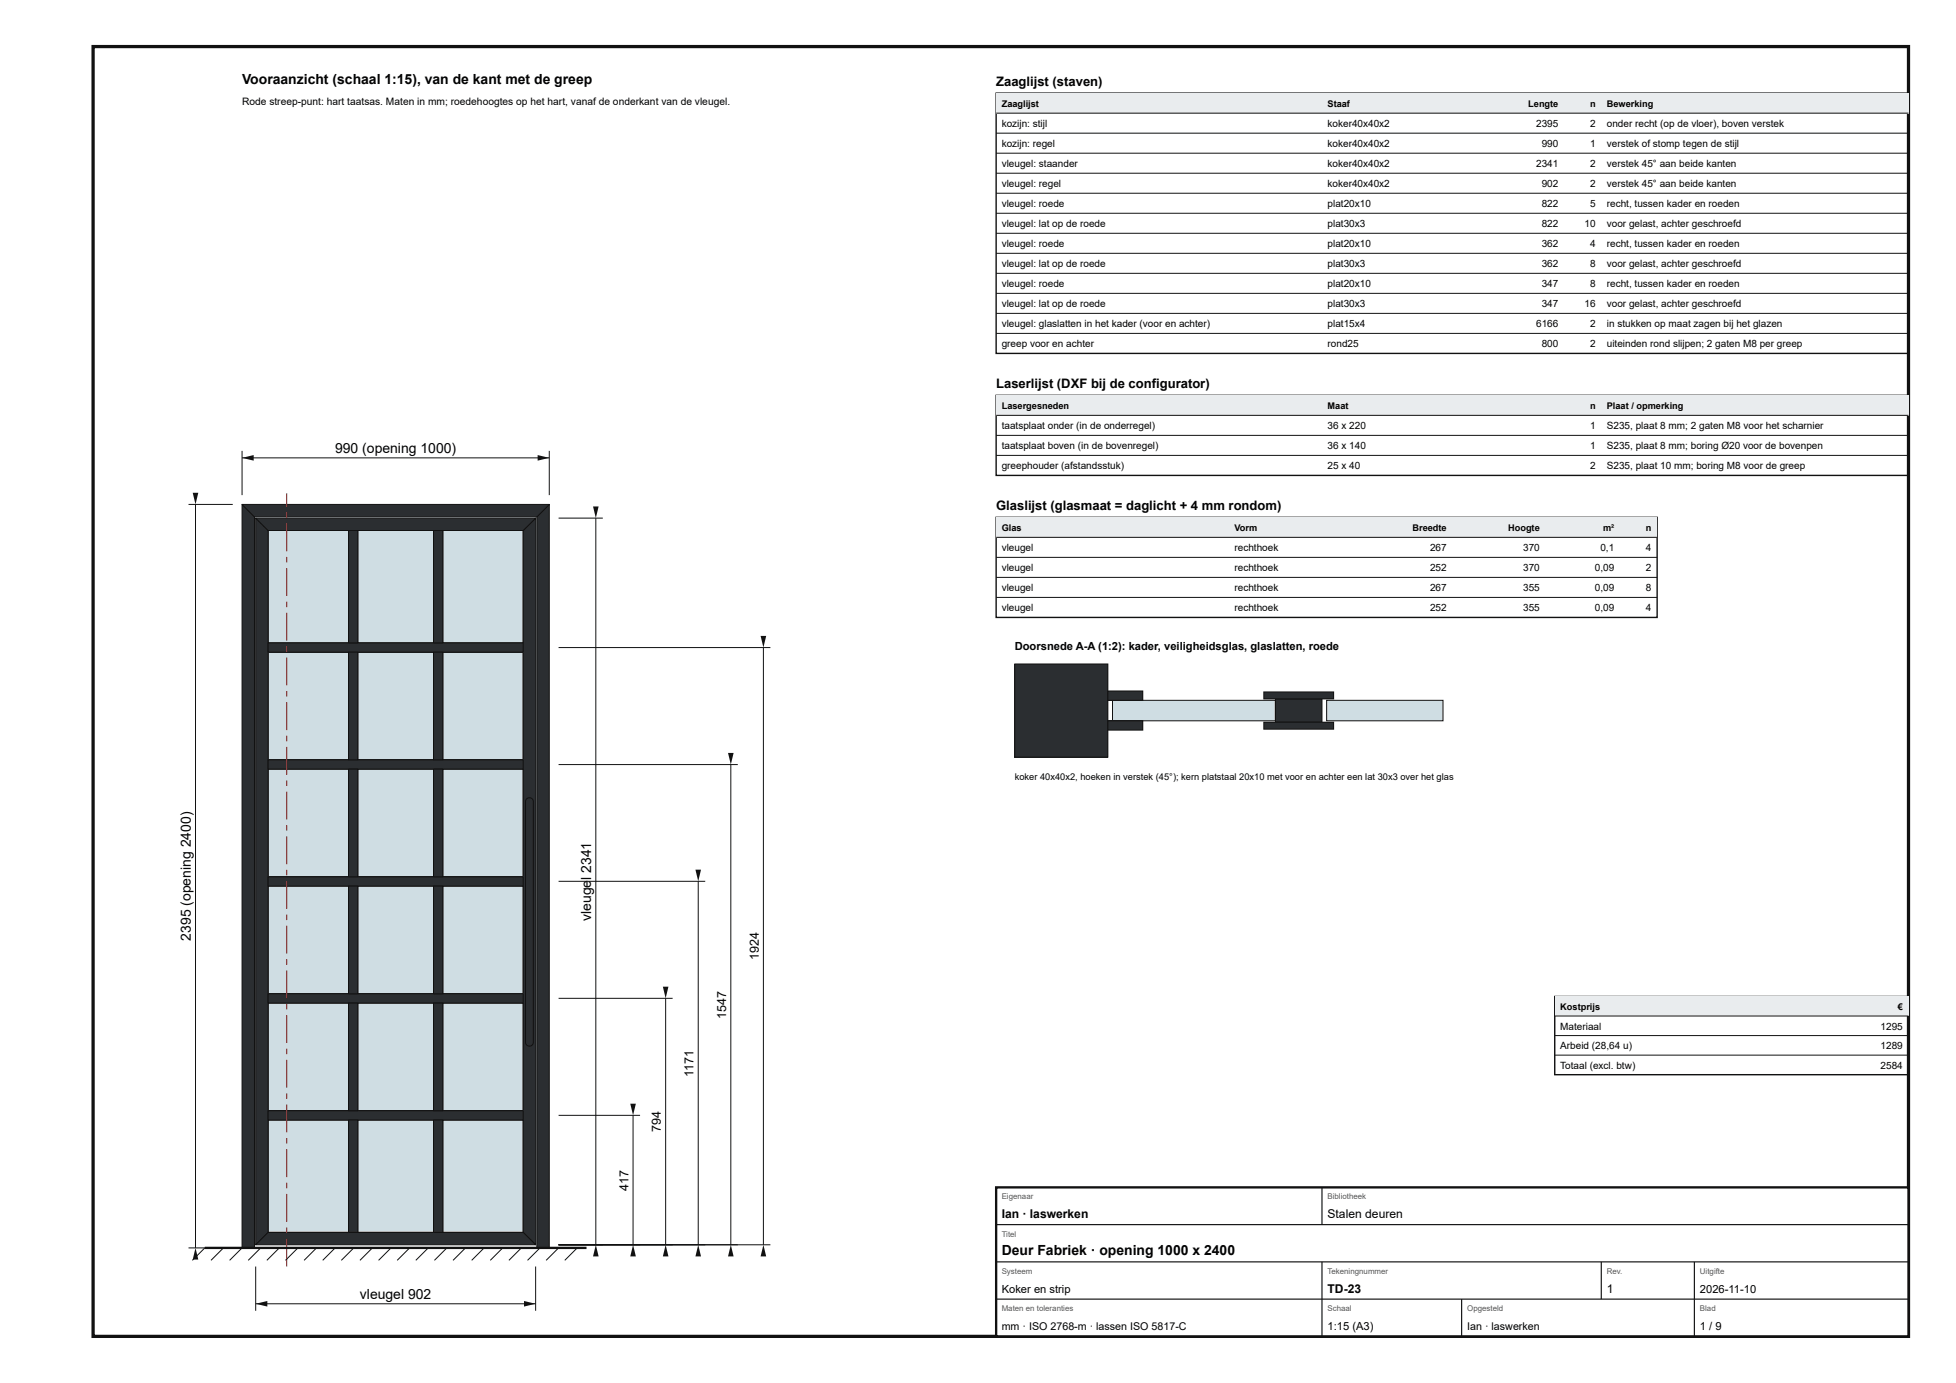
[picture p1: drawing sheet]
<svg xmlns="http://www.w3.org/2000/svg" width="420mm" height="297mm" viewBox="0 0 420 297" stroke-linecap="round" stroke-linejoin="round" font-family="sans-serif">
<path d="M20 10h390v277h-390z" fill="none" stroke="#111" stroke-width=".7" stroke-linecap="butt"/>
<path d="M57.6 240.5h17.3v24.2h-17.3z" fill="#cfdde3"/>
<path d="M57.6 240.5h17.3v24.2h-17.3z" fill="none" stroke="#111" stroke-width=".21"/>
<path d="M76.9 240.5h16.2v24.2h-16.2z" fill="#cfdde3"/>
<path d="M76.9 240.5h16.2v24.2h-16.2z" fill="none" stroke="#111" stroke-width=".21"/>
<path d="M95.1 240.5h17.3v24.2h-17.3z" fill="#cfdde3"/>
<path d="M95.1 240.5h17.3v24.2h-17.3z" fill="none" stroke="#111" stroke-width=".21"/>
<path d="M57.6 215.4h17.3v23.1h-17.3z" fill="#cfdde3"/>
<path d="M57.6 215.4h17.3v23.1h-17.3z" fill="none" stroke="#111" stroke-width=".21"/>
<path d="M76.9 215.4h16.2v23.1h-16.2z" fill="#cfdde3"/>
<path d="M76.9 215.4h16.2v23.1h-16.2z" fill="none" stroke="#111" stroke-width=".21"/>
<path d="M95.1 215.4h17.3v23.1h-17.3z" fill="#cfdde3"/>
<path d="M95.1 215.4h17.3v23.1h-17.3z" fill="none" stroke="#111" stroke-width=".21"/>
<path d="M57.6 190.3h17.3v23.1h-17.3z" fill="#cfdde3"/>
<path d="M57.6 190.3h17.3v23.1h-17.3z" fill="none" stroke="#111" stroke-width=".21"/>
<path d="M76.9 190.3h16.2v23.1h-16.2z" fill="#cfdde3"/>
<path d="M76.9 190.3h16.2v23.1h-16.2z" fill="none" stroke="#111" stroke-width=".21"/>
<path d="M95.1 190.3h17.3v23.1h-17.3z" fill="#cfdde3"/>
<path d="M95.1 190.3h17.3v23.1h-17.3z" fill="none" stroke="#111" stroke-width=".21"/>
<path d="M57.6 165.2h17.3v23.1h-17.3z" fill="#cfdde3"/>
<path d="M57.6 165.2h17.3v23.1h-17.3z" fill="none" stroke="#111" stroke-width=".21"/>
<path d="M76.9 165.2h16.2v23.1h-16.2z" fill="#cfdde3"/>
<path d="M76.9 165.2h16.2v23.1h-16.2z" fill="none" stroke="#111" stroke-width=".21"/>
<path d="M95.1 165.2h17.3v23.1h-17.3z" fill="#cfdde3"/>
<path d="M95.1 165.2h17.3v23.1h-17.3z" fill="none" stroke="#111" stroke-width=".21"/>
<path d="M57.6 140.1h17.3v23.1h-17.3z" fill="#cfdde3"/>
<path d="M57.6 140.1h17.3v23.1h-17.3z" fill="none" stroke="#111" stroke-width=".21"/>
<path d="M76.9 140.1h16.2v23.1h-16.2z" fill="#cfdde3"/>
<path d="M76.9 140.1h16.2v23.1h-16.2z" fill="none" stroke="#111" stroke-width=".21"/>
<path d="M95.1 140.1h17.3v23.1h-17.3z" fill="#cfdde3"/>
<path d="M95.1 140.1h17.3v23.1h-17.3z" fill="none" stroke="#111" stroke-width=".21"/>
<path d="M57.6 113.9h17.3v24.2h-17.3z" fill="#cfdde3"/>
<path d="M57.6 113.9h17.3v24.2h-17.3z" fill="none" stroke="#111" stroke-width=".21"/>
<path d="M76.9 113.9h16.2v24.2h-16.2z" fill="#cfdde3"/>
<path d="M76.9 113.9h16.2v24.2h-16.2z" fill="none" stroke="#111" stroke-width=".21"/>
<path d="M95.1 113.9h17.3v24.2h-17.3z" fill="#cfdde3"/>
<path d="M95.1 113.9h17.3v24.2h-17.3z" fill="none" stroke="#111" stroke-width=".21"/>
<path d="M52 108.3l2.7 2.7v157h-2.7z" fill="#2b2e31"/>
<path d="M52 108.3l2.7 2.7v157h-2.7z" fill="none" stroke="#111" stroke-width=".21"/>
<path d="M115.3 111l2.7-2.7v159.7h-2.7z" fill="#2b2e31"/>
<path d="M115.3 111l2.7-2.7v159.7h-2.7z" fill="none" stroke="#111" stroke-width=".21"/>
<path d="M52 108.3h66l-2.7 2.7h-60.6z" fill="#2b2e31"/>
<path d="M52 108.3h66l-2.7 2.7h-60.6z" fill="none" stroke="#111" stroke-width=".21"/>
<path d="M54.9 111.3l2.7 2.6v150.8l-2.7 2.6z" fill="#2b2e31"/>
<path d="M54.9 111.3l2.7 2.6v150.8l-2.7 2.6z" fill="none" stroke="#111" stroke-width=".21"/>
<path d="M112.4 113.9l2.7-2.6v156l-2.7-2.6z" fill="#2b2e31"/>
<path d="M112.4 113.9l2.7-2.6v156l-2.7-2.6z" fill="none" stroke="#111" stroke-width=".21"/>
<path d="M54.9 267.3l2.7-2.6h54.8l2.7 2.6z" fill="#2b2e31"/>
<path d="M54.9 267.3l2.7-2.6h54.8l2.7 2.6z" fill="none" stroke="#111" stroke-width=".21"/>
<path d="M54.9 111.3h60.2l-2.7 2.6h-54.8z" fill="#2b2e31"/>
<path d="M54.9 111.3h60.2l-2.7 2.6h-54.8z" fill="none" stroke="#111" stroke-width=".21"/>
<path d="M57.6 238.5h54.8v2h-54.8z" fill="#2b2e31"/>
<path d="M57.6 238.5h54.8v2h-54.8z" fill="none" stroke="#111" stroke-width=".21"/>
<path d="M57.6 213.4h54.8v2h-54.8z" fill="#2b2e31"/>
<path d="M57.6 213.4h54.8v2h-54.8z" fill="none" stroke="#111" stroke-width=".21"/>
<path d="M57.6 188.3h54.8v2h-54.8z" fill="#2b2e31"/>
<path d="M57.6 188.3h54.8v2h-54.8z" fill="none" stroke="#111" stroke-width=".21"/>
<path d="M57.6 163.2h54.8v2h-54.8z" fill="#2b2e31"/>
<path d="M57.6 163.2h54.8v2h-54.8z" fill="none" stroke="#111" stroke-width=".21"/>
<path d="M57.6 138.1h54.8v2h-54.8z" fill="#2b2e31"/>
<path d="M57.6 138.1h54.8v2h-54.8z" fill="none" stroke="#111" stroke-width=".21"/>
<path d="M74.9 240.5h2v24.2h-2z" fill="#2b2e31"/>
<path d="M74.9 240.5h2v24.2h-2z" fill="none" stroke="#111" stroke-width=".21"/>
<path d="M93.1 240.5h2v24.2h-2z" fill="#2b2e31"/>
<path d="M93.1 240.5h2v24.2h-2z" fill="none" stroke="#111" stroke-width=".21"/>
<path d="M74.9 215.4h2v23.1h-2z" fill="#2b2e31"/>
<path d="M74.9 215.4h2v23.1h-2z" fill="none" stroke="#111" stroke-width=".21"/>
<path d="M93.1 215.4h2v23.1h-2z" fill="#2b2e31"/>
<path d="M93.1 215.4h2v23.1h-2z" fill="none" stroke="#111" stroke-width=".21"/>
<path d="M74.9 190.3h2v23.1h-2z" fill="#2b2e31"/>
<path d="M74.9 190.3h2v23.1h-2z" fill="none" stroke="#111" stroke-width=".21"/>
<path d="M93.1 190.3h2v23.1h-2z" fill="#2b2e31"/>
<path d="M93.1 190.3h2v23.1h-2z" fill="none" stroke="#111" stroke-width=".21"/>
<path d="M74.9 165.2h2v23.1h-2z" fill="#2b2e31"/>
<path d="M74.9 165.2h2v23.1h-2z" fill="none" stroke="#111" stroke-width=".21"/>
<path d="M93.1 165.2h2v23.1h-2z" fill="#2b2e31"/>
<path d="M93.1 165.2h2v23.1h-2z" fill="none" stroke="#111" stroke-width=".21"/>
<path d="M74.9 140.1h2v23.1h-2z" fill="#2b2e31"/>
<path d="M74.9 140.1h2v23.1h-2z" fill="none" stroke="#111" stroke-width=".21"/>
<path d="M93.1 140.1h2v23.1h-2z" fill="#2b2e31"/>
<path d="M93.1 140.1h2v23.1h-2z" fill="none" stroke="#111" stroke-width=".21"/>
<path d="M74.9 113.9h2v24.2h-2z" fill="#2b2e31"/>
<path d="M74.9 113.9h2v24.2h-2z" fill="none" stroke="#111" stroke-width=".21"/>
<path d="M93.1 113.9h2v24.2h-2z" fill="#2b2e31"/>
<path d="M93.1 113.9h2v24.2h-2z" fill="none" stroke="#111" stroke-width=".21"/>
<path d="M61.5 266h.2v6h-.2zM61.5 263.6h.2v1.2h-.2zM61.5 256.4h.2v6h-.2zM61.5 254h.2v1.2h-.2zM61.5 246.8h.2v6h-.2zM61.5 244.4h.2v1.2h-.2zM61.5 237.2h.2v6h-.2zM61.5 234.8h.2v1.2h-.2zM61.5 227.6h.2v6h-.2zM61.5 225.2h.2v1.2h-.2zM61.5 218h.2v6h-.2zM61.5 215.6h.2v1.2h-.2zM61.5 208.4h.2v6h-.2zM61.5 206h.2v1.2h-.2zM61.5 198.8h.2v6h-.2zM61.5 196.4h.2v1.2h-.2zM61.5 189.2h.2v6h-.2zM61.5 186.8h.2v1.2h-.2zM61.5 179.6h.2v6h-.2zM61.5 177.2h.2v1.2h-.2zM61.5 170h.2v6h-.2zM61.5 167.6h.2v1.2h-.2zM61.5 160.4h.2v6h-.2zM61.5 158h.2v1.2h-.2zM61.5 150.8h.2v6h-.2zM61.5 148.4h.2v1.2h-.2zM61.5 141.2h.2v6h-.2zM61.5 138.8h.2v1.2h-.2zM61.5 131.6h.2v6h-.2zM61.5 129.2h.2v1.2h-.2zM61.5 122h.2v6h-.2zM61.5 119.6h.2v1.2h-.2zM61.5 112.4h.2v6h-.2zM61.5 110h.2v1.2h-.2zM61.5 105.9h.2v2.9h-.2z" fill="#b00"/>
<path d="M113.1 171.6a.84 .84 0 0 1 .9-.2 .84 .84 0 0 1 .6 .7v51.8a.84 .84 0 0 1-.9 .8 .84 .84 0 0 1-.8-.8v-51.8z" fill="#2b2e31"/>
<g fill="none" stroke="#111" stroke-width=".21">
<path d="M52 96.8v9.5M52 98.3h66M118 96.8v9.5M113.1 171.6a.84 .84 0 0 1 .9-.2 .84 .84 0 0 1 .6 .7v51.8a.84 .84 0 0 1-.9 .8 .84 .84 0 0 1-.8-.8v-51.8zM44 268l-2.7 2.7M48 268l-2.7 2.7M52 268l-2.7 2.7M56 268l-2.7 2.7M60 268l-2.7 2.7M64 268l-2.7 2.7M68 268l-2.7 2.7M72 268l-2.7 2.7"/>
<path d="M76 268l-2.7 2.7M80 268l-2.7 2.7M84 268l-2.7 2.7M88 268l-2.7 2.7M92 268l-2.7 2.7M96 268l-2.7 2.7M100 268l-2.7 2.7M104 268l-2.7 2.7M108 268l-2.7 2.7M112 268l-2.7 2.7M116 268l-2.7 2.7M120 268l-2.7 2.7"/>
<path d="M124 268l-2.7 2.7"/>
</g>
<path d="M44 268h82" fill="none" stroke="#111" stroke-width=".5"/>
<g fill="#111">
<path d="M52 98.3l2.5-.6v1.2z"/>
<path d="M115.5 97.7l2.5 .6-2.5 .6z"/>
</g>
<path d="M40.5 108.3h9.5M42 108.3v159.7M40.5 268h9.5" fill="none" stroke="#111" stroke-width=".21"/>
<g fill="#111">
<path d="M42 268l.6 2.5h-1.2z"/>
<path d="M41.4 105.8h1.2l-.6 2.5z"/>
</g>
<path d="M54.9 272v9.5M54.9 280h60.2M115.1 272v9.5" fill="none" stroke="#111" stroke-width=".21"/>
<g fill="#111">
<path d="M54.9 280l2.5-.6v1.2z"/>
<path d="M112.6 279.4l2.5 .6-2.5 .6z"/>
</g>
<path d="M120 111.3h9.5M128 111.3v156M120 267.3h9.5" fill="none" stroke="#111" stroke-width=".21"/>
<g fill="#111">
<path d="M128 267.3l.6 2.5h-1.2z"/>
<path d="M127.4 108.8h1.2l-.6 2.5z"/>
</g>
<path d="M120 239.5h17.5M136 239.5v27.8M120 267.3h17.5" fill="none" stroke="#111" stroke-width=".21"/>
<g fill="#111">
<path d="M136 267.3l.6 2.5h-1.2z"/>
<path d="M135.4 237h1.2l-.6 2.5z"/>
</g>
<path d="M120 214.4h24.5M143 214.4v52.9M120 267.3h24.5" fill="none" stroke="#111" stroke-width=".21"/>
<g fill="#111">
<path d="M143 267.3l.6 2.5h-1.2z"/>
<path d="M142.4 211.9h1.2l-.6 2.5z"/>
</g>
<path d="M120 189.3h31.5M150 189.3v78M120 267.3h31.5" fill="none" stroke="#111" stroke-width=".21"/>
<g fill="#111">
<path d="M150 267.3l.6 2.5h-1.2z"/>
<path d="M149.4 186.8h1.2l-.6 2.5z"/>
</g>
<path d="M120 164.2h38.5M157 164.2v103.1M120 267.3h38.5" fill="none" stroke="#111" stroke-width=".21"/>
<g fill="#111">
<path d="M157 267.3l.6 2.5h-1.2z"/>
<path d="M156.4 161.7h1.2l-.6 2.5z"/>
</g>
<path d="M120 139.1h45.5M164 139.1v128.2M120 267.3h45.5" fill="none" stroke="#111" stroke-width=".21"/>
<g fill="#111">
<path d="M164 267.3l.6 2.5h-1.2z"/>
<path d="M163.4 136.6h1.2l-.6 2.5z"/>
</g>
<path d="M214 20h196v55.9h-196z" fill="none" stroke="#111" stroke-width=".3"/>
<path d="M214 20h196v4.3h-196z" fill="#e9ecee"/>
<path d="M214 24.3h196M214 28.6h196M214 32.9h196M214 37.2h196M214 41.5h196M214 45.8h196M214 50.1h196M214 54.4h196M214 58.7h196M214 63h196M214 67.3h196M214 71.6h196" fill="none" stroke="#111" stroke-width=".21"/>
<path d="M214 84.9h196v17.2h-196z" fill="none" stroke="#111" stroke-width=".3"/>
<path d="M214 84.9h196v4.3h-196z" fill="#e9ecee"/>
<path d="M214 89.2h196M214 93.5h196M214 97.8h196" fill="none" stroke="#111" stroke-width=".21"/>
<path d="M214 111.1h142v21.5h-142z" fill="none" stroke="#111" stroke-width=".3"/>
<path d="M214 111.1h142v4.3h-142z" fill="#e9ecee"/>
<path d="M214 115.4h142M214 119.7h142M214 124h142M214 128.3h142" fill="none" stroke="#111" stroke-width=".21"/>
<path d="M218 142.6h20v20h-20z" fill="#2b2e31"/>
<path d="M218 142.6h20v20h-20z" fill="none" stroke="#111" stroke-width=".21"/>
<path d="M239 150.4h35v4.4h-35z" fill="#cfdde3"/>
<path d="M239 150.4h35v4.4h-35z" fill="none" stroke="#111" stroke-width=".21"/>
<path d="M238 148.4h7.5v2h-7.5z" fill="#2b2e31"/>
<path d="M238 148.4h7.5v2h-7.5z" fill="none" stroke="#111" stroke-width=".21"/>
<path d="M238 154.8h7.5v2h-7.5z" fill="#2b2e31"/>
<path d="M238 154.8h7.5v2h-7.5z" fill="none" stroke="#111" stroke-width=".21"/>
<path d="M274 150.1h10v5h-10z" fill="#2b2e31"/>
<path d="M274 150.1h10v5h-10z" fill="none" stroke="#111" stroke-width=".21"/>
<path d="M271.5 148.6h15v1.5h-15z" fill="#2b2e31"/>
<path d="M271.5 148.6h15v1.5h-15z" fill="none" stroke="#111" stroke-width=".21"/>
<path d="M271.5 155.1h15v1.5h-15z" fill="#2b2e31"/>
<path d="M271.5 155.1h15v1.5h-15z" fill="none" stroke="#111" stroke-width=".21"/>
<path d="M285 150.4h25v4.4h-25z" fill="#cfdde3"/>
<path d="M285 150.4h25v4.4h-25z" fill="none" stroke="#111" stroke-width=".21"/>
<path d="M334 214h76v16.8h-76z" fill="none" stroke="#111" stroke-width=".3"/>
<path d="M334 214h76v4.2h-76z" fill="#e9ecee"/>
<path d="M334 218.2h76M334 222.4h76M334 226.6h76" fill="none" stroke="#111" stroke-width=".21"/>
<path d="M214 255h196v32h-196z" fill="#fff"/>
<path d="M214 255h196v32h-196z" fill="none" stroke="#111" stroke-width=".5"/>
<path d="M284 255v8M214 263h196M214 271h196M214 279h196M284 271v16M314 279v8M344 271v8M364 271v16" fill="none" stroke="#111" stroke-width=".25"/>
<g font-size="3">
<text x="52" y="18">Vooraanzicht (schaal 1:15), van de kant met de greep</text>
<text x="72" y="97.3">990 (opening 1000)</text>
<text x="127" y="189" transform="rotate(-90 127 189)">l 2341</text>
<text x="127" y="197.8" transform="rotate(-90 127 197.8)">vleuge</text>
<text x="41" y="202" transform="rotate(-90 41 202)">2395 (opening 2400)</text>
<text x="215.2" y="269.6">Deur Fabriek · opening 1000 x 2400</text>
<text x="77.3" y="279">vleugel 902</text>
</g>
<g font-size="2.8">
<text x="214" y="18.5">Zaaglijst (staven)</text>
<text x="214" y="83.4">Laserlijst (DXF bij de configurator)</text>
<text x="214" y="109.6">Glaslijst (glasmaat = daglicht + 4 mm rondom)</text>
</g>
<g font-size="2.7">
<text x="163" y="206.2" transform="rotate(-90 163 206.2)">1924</text>
<text x="156" y="218.8" transform="rotate(-90 156 218.8)">1547</text>
<text x="149" y="231.2" transform="rotate(-90 149 231.2)">1171</text>
<text x="142" y="243.1" transform="rotate(-90 142 243.1)">794</text>
<text x="135" y="255.7" transform="rotate(-90 135 255.7)">417</text>
</g>
<g font-size="2.6">
<text x="215.2" y="261.6">Ian · laswerken</text>
<text x="285.2" y="261.6">Stalen deuren</text>
<text x="285.2" y="277.6">TD-23</text>
<text x="345.2" y="277.6">1</text>
</g>
<g font-size="2.4">
<text x="218" y="139.6">Doorsnede A-A (1:2): kader, veiligheidsglas, glaslatten, roede</text>
<text x="215.2" y="277.6">Koker en strip</text>
<text x="365.2" y="277.6">2026-11-10</text>
<text x="285.2" y="285.6">1:15 (A3)</text>
<text x="365.2" y="285.6">1 / 9</text>
</g>
<g font-size="2.3">
<text x="215.2" y="285.6">mm · ISO 2768-m · lassen ISO 5817-C</text>
<text x="315.2" y="285.6">Ian · laswerken</text>
</g>
<text font-size="2.2" x="52" y="22.5">Rode streep-punt: hart taatsas. Maten in mm; roedehoogtes op het hart, vanaf de onderkant van de vleugel.</text>
<g font-size="2.1">
<text x="215.2" y="27.3">kozijn: stijl</text>
<text x="285.2" y="27.3">koker40x40x2</text>
<text x="330" y="27.3">2395</text>
<text x="341.6" y="27.3">2</text>
<text x="345.2" y="27.3">onder recht (op de vloer), boven verstek</text>
<text x="215.2" y="31.6">kozijn: regel</text>
<text x="215.2" y="35.9">vleugel: staander</text>
<text x="285.2" y="31.6">koker40x40x2</text>
<text x="285.2" y="35.9">koker40x40x2</text>
<text x="330" y="35.9">2341</text>
<text x="331.2" y="31.6">990</text>
<text x="341.6" y="31.6">1</text>
<text x="341.6" y="35.9">2</text>
<text x="345.2" y="31.6">verstek of stomp tegen de stijl</text>
<text x="345.2" y="35.9">verstek 45° aan beide kanten</text>
<text x="215.2" y="40.2">vleugel: regel</text>
<text x="285.2" y="40.2">koker40x40x2</text>
<text x="331.2" y="40.2">902</text>
<text x="341.6" y="40.2">2</text>
<text x="345.2" y="40.2">verstek 45° aan beide kanten</text>
<text x="215.2" y="44.5">vleugel: roede</text>
<text x="285.2" y="44.5">plat20x10</text>
<text x="331.2" y="44.5">822</text>
<text x="341.6" y="44.5">5</text>
<text x="345.2" y="44.5">recht, tussen kader en roeden</text>
<text x="215.2" y="48.8">vleugel: lat op de roede</text>
<text x="215.2" y="53.1">vleugel: roede</text>
<text x="285.2" y="48.8">plat30x3</text>
<text x="285.2" y="53.1">plat20x10</text>
<text x="331.2" y="48.8">822</text>
<text x="331.2" y="53.1">362</text>
<text x="340.4" y="48.8">10</text>
<text x="341.6" y="53.1">4</text>
<text x="345.2" y="48.8">voor gelast, achter geschroefd</text>
<text x="345.2" y="53.1">recht, tussen kader en roeden</text>
<text x="215.2" y="57.4">vleugel: lat op de roede</text>
<text x="285.2" y="57.4">plat30x3</text>
<text x="331.2" y="57.4">362</text>
<text x="341.6" y="57.4">8</text>
<text x="345.2" y="57.4">voor gelast, achter geschroefd</text>
<text x="215.2" y="61.7">vleugel: roede</text>
<text x="285.2" y="61.7">plat20x10</text>
<text x="331.2" y="61.7">347</text>
<text x="341.6" y="61.7">8</text>
<text x="345.2" y="61.7">recht, tussen kader en roeden</text>
<text x="215.2" y="66">vleugel: lat op de roede</text>
<text x="215.2" y="70.3">vleugel: glaslatten in het kader (voor en achter)</text>
<text x="285.2" y="66">plat30x3</text>
<text x="285.2" y="70.3">plat15x4</text>
<text x="330" y="70.3">6166</text>
<text x="331.2" y="66">347</text>
<text x="340.4" y="66">16</text>
<text x="341.6" y="70.3">2</text>
<text x="345.2" y="66">voor gelast, achter geschroefd</text>
<text x="345.2" y="70.3">in stukken op maat zagen bij het glazen</text>
<text x="215.2" y="74.6">greep voor en achter</text>
<text x="285.2" y="74.6">rond25</text>
<text x="331.2" y="74.6">800</text>
<text x="341.6" y="74.6">2</text>
<text x="345.2" y="74.6">uiteinden rond slijpen; 2 gaten M8 per greep</text>
<text x="215.2" y="92.2">taatsplaat onder (in de onderregel)</text>
<text x="285.2" y="92.2">36 x 220</text>
<text x="341.6" y="92.2">1</text>
<text x="345.2" y="92.2">S235, plaat 8 mm; 2 gaten M8 voor het scharnier</text>
<text x="215.2" y="96.5">taatsplaat boven (in de bovenregel)</text>
<text x="215.2" y="100.8">greephouder (afstandsstuk)</text>
<text x="285.2" y="96.5">36 x 140</text>
<text x="285.2" y="100.8">25 x 40</text>
<text x="341.6" y="96.5">1</text>
<text x="341.6" y="100.8">2</text>
<text x="345.2" y="96.5">S235, plaat 8 mm; boring Ø20 voor de bovenpen</text>
<text x="345.2" y="100.8">S235, plaat 10 mm; boring M8 voor de greep</text>
<text x="215.2" y="118.4">vleugel</text>
<text x="265.2" y="118.4">rechthoek</text>
<text x="307.2" y="118.4">267</text>
<text x="327.2" y="118.4">370</text>
<text x="343.8" y="118.4">0,1</text>
<text x="353.6" y="118.4">4</text>
<text x="215.2" y="122.7">vleugel</text>
<text x="265.2" y="122.7">rechthoek</text>
<text x="307.2" y="122.7">252</text>
<text x="327.2" y="122.7">370</text>
<text x="342.6" y="122.7">0,09</text>
<text x="353.6" y="122.7">2</text>
<text x="215.2" y="127">vleugel</text>
<text x="215.2" y="131.3">vleugel</text>
<text x="265.2" y="127">rechthoek</text>
<text x="265.2" y="131.3">rechthoek</text>
<text x="307.2" y="127">267</text>
<text x="307.2" y="131.3">252</text>
<text x="327.2" y="127">355</text>
<text x="327.2" y="131.3">355</text>
<text x="342.6" y="127">0,09</text>
<text x="342.6" y="131.3">0,09</text>
<text x="353.6" y="127">8</text>
<text x="353.6" y="131.3">4</text>
<text x="335.2" y="221.1">Materiaal</text>
<text x="404" y="221.1">1295</text>
<text x="335.2" y="225.3">Arbeid (28,64 u)</text>
<text x="404" y="225.3">1289</text>
<text x="335.2" y="229.5">Totaal (excl. btw)</text>
<text x="404" y="229.5">2584</text>
</g>
<g font-size="2">
<text x="215.2" y="23">Zaaglijst</text>
<text x="285.2" y="23">Staaf</text>
<text x="328.3" y="23">Lengte</text>
<text x="341.6" y="23">n</text>
<text x="345.2" y="23">Bewerking</text>
<text x="215.2" y="87.9">Lasergesneden</text>
<text x="285.2" y="87.9">Maat</text>
<text x="341.6" y="87.9">n</text>
<text x="345.2" y="87.9">Plaat / opmerking</text>
<text x="215.2" y="114.1">Glas</text>
<text x="265.2" y="114.1">Vorm</text>
<text x="303.4" y="114.1">Breedte</text>
<text x="324" y="114.1">Hoogte</text>
<text x="344.4" y="114.1">m²</text>
<text x="353.6" y="114.1">n</text>
<text x="218" y="167.6">koker 40x40x2, hoeken in verstek (45°); kern platstaal 20x10 met voor en achter een lat 30x3 over het glas</text>
<text x="335.2" y="216.9">Kostprijs</text>
<text x="407.7" y="216.9">€</text>
</g>
<g font-size="1.7" fill="#555">
<text x="215.2" y="257.6">Eigenaar</text>
<text x="285.2" y="257.6">Bibliotheek</text>
<text x="215.2" y="265.6">Titel</text>
<text x="215.2" y="273.6">Systeem</text>
<text x="285.2" y="273.6">Tekeningnummer</text>
<text x="345.2" y="273.6">Rev.</text>
<text x="365.2" y="273.6">Uitgifte</text>
<text x="215.2" y="281.6">Maten en toleranties</text>
<text x="285.2" y="281.6">Schaal</text>
<text x="315.2" y="281.6">Opgesteld</text>
<text x="365.2" y="281.6">Blad</text>
</g>
</svg>
